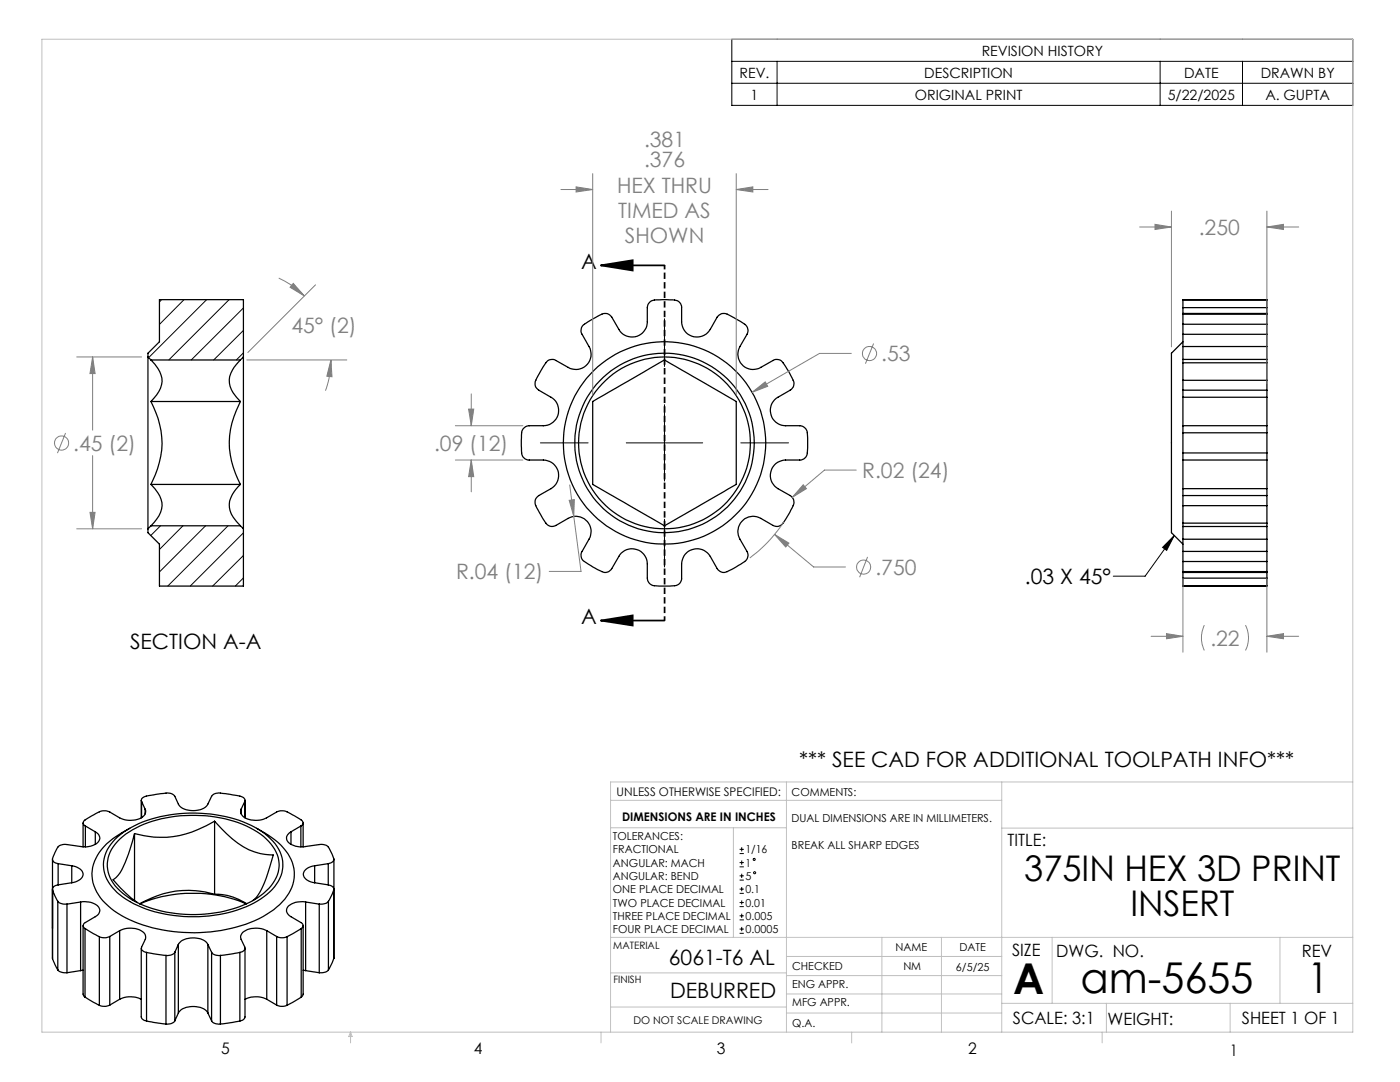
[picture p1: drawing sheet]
<svg xmlns="http://www.w3.org/2000/svg" width="279mm" height="216mm" viewBox="0 0 279 216" stroke-linecap="round" stroke-linejoin="round" font-family="sans-serif">
<g fill="none" stroke="#000" stroke-width=".25">
<path d="M236.1 59.9v1.5M236.1 59.9h16.7M252.8 59.9v1.5M29.5 71.2v34.3M29.5 71.2v-.7l2.3-2.3v-8.4h16.8v11.4M29.5 71.2l.6 .6M30.1 71.8a5.6 5.6 0 0 1 2.1 5 6.9 6.9 0 0 1-2.1 3.3M30.1 71.8h17.9M48 71.8a6 6 0 0 0-2.2 4.7 6.1 6.1 0 0 0 2.2 3.6M48.6 71.2v34.3M48.6 71.2l-.6 .6M116.4 64.9l1.5-1a7 7 0 0 1 3-1.4l.6 .2 .6 .6 1.4 2.4a3 3 0 0 0 3.4 1.5 3 3 0 0 0 2.3-3v-3.1a1.63 1.63 0 0 1 1.9-1.3h1a7.6 7.6 0 0 1 3.3 .3l.4 .5 .2 .5v3.1a3.1 3.1 0 0 0 2.3 3 3.1 3.1 0 0 0 3.4-1.5l1.6-2.6a1.64 1.64 0 0 1 2.3-.2l.9 .5a7.2 7.2 0 0 1 2.7 1.9l.1 .6-.1 .6-1.5 2.6a3 3 0 0 0 .5 3.7 3 3 0 0 0 3.6 .5l2.7-1.5a1.61 1.61 0 0 1 2.1 1l.5 .9a7 7 0 0 1 1.3 3l-.1 .6-.4 .4-2.6 1.6a3.1 3.1 0 0 0-1.4 3.4 3.1 3.1 0 0 0 2.9 2.2l3.1 .1a1.63 1.63 0 0 1 1.2 1.9l.1 1a7.6 7.6 0 0 1-.4 3.3l-.4 .4-.5 .2h-3.1a3.1 3.1 0 0 0-2.9 2.3 3.1 3.1 0 0 0 1.4 3.4l2.6 1.6a1.9 1.9 0 0 1-.1 2.7l-1.5 2.6a1.49 1.49 0 0 1-2 .4l-2.9-1.5a3 3 0 0 0-3.4 .8 3 3 0 0 0-.3 3.5l1.5 2.7a1.63 1.63 0 0 1-1 2l-.9 .6a7.8 7.8 0 0 1-3 1.3l-1-.5-1.6-2.7a3.1 3.1 0 0 0-3.4-1.4 3.1 3.1 0 0 0-2.3 2.9v3.1a1.64 1.64 0 0 1-1.9 1.3h-1a7.3 7.3 0 0 1-3.3-.3l-.4-.4-.2-.6v-3.1a3 3 0 0 0-2.3-2.9 3 3 0 0 0-3.4 1.4l-1.6 2.7a1.59 1.59 0 0 1-2.2 .1l-.9-.4a8.5 8.5 0 0 1-2.7-2l-.1-1.1 1.5-2.7a3 3 0 0 0-.4-3.7 3 3 0 0 0-3.7-.5l-2.7 1.6a1.63 1.63 0 0 1-2-1l-.6-.9a6.9 6.9 0 0 1-1.3-3.1l.1-.5 .6-.6 2.5-1.4a3.1 3.1 0 0 0 1.4-3.4 3.1 3.1 0 0 0-3-2.3h-3.1a1.64 1.64 0 0 1-1.2-1.9l-.1-1a7.3 7.3 0 0 1 .4-3.3l.4-.4 .5-.2 3.1-.1a3 3 0 0 0 3-2.2 3 3 0 0 0-1.4-3.4l-2.7-1.6a1.64 1.64 0 0 1-.2-2.3l.5-.9a7.9 7.9 0 0 1 2-2.7h1.1l2.7 1.5a3 3 0 0 0 3.7-.5 3 3 0 0 0 .4-3.7l-1.5-2.6v-.9z"/>
<path d="M236.1 75.9v2M236.1 72.4v3.5M236.1 79.3v5.6M236.1 71.7v.7M236.1 68.2l-2.3 2.3v35.8l2.3 2.3M236.1 69.1v2.6M236.1 64.7v2M236.1 62.7v2M236.1 62.5v.2M236.1 71.7h16.7M236.1 62.5h16.7M236.1 75.9h16.7"/>
<path d="M236.1 77.9h16.7M236.1 72.4h16.7M236.1 61.4v1.1M236.1 66.7v2.4M236.1 77.9v1.4M236.1 79.3h16.7M236.1 69.1h16.7M236.1 64.7h16.7M236.1 66.7h16.7M236.1 62.7h16.7M236.1 61.4h16.7M252.8 75.9v2"/>
<path d="M252.8 72.4v3.5M252.8 79.3v5.6M252.8 71.7v.7M252.8 69.1v2.6M252.8 64.7v2M252.8 62.7v2M252.8 62.5v.2M252.8 61.4v1.1M252.8 66.7v2.4M252.8 77.9v1.4M30.1 96.7a5.5 5.5 0 0 1 2.1 4.9 6.6 6.6 0 0 1-2.1 3.3M30.1 80.1a16.7 16.7 0 0 1 0 16.6"/>
<path d="M30.1 80.1h17.9M30.1 96.7h17.9M48 96.7a5.1 5.1 0 0 0-1.8 5.9l1.8 2.3M48 80.1a16.5 16.5 0 0 0 0 16.6M118.3 80.1l14.3-8.3 8.1 4.7 6.2 3.6v16.6l-14.3 8.2-14.3-8.2zM236.1 86.4v4M236.1 84.9v1.5M236.1 90.4v1.4M236.1 98.9v2M236.1 91.8v5.7M236.1 91.8h16.7M236.1 84.9h16.7"/>
<path d="M236.1 86.4h16.7M236.1 90.4h16.7M236.1 98.9h16.7M236.1 97.5h16.7M236.1 97.5v1.4M252.8 86.4v4M252.8 84.9v1.5M252.8 90.4v1.4M252.8 98.9v2M252.8 91.8v5.7M252.8 97.5v1.4M29.5 105.5v.8l2.3 2.3v8.3h16.8v-11.4"/>
<path d="M30.1 104.9h17.9M30.1 104.9l-.6 .6M48 104.9l.6 .6M236.1 100.9v3.5M236.1 104.4v.7M236.1 105.1v2.5M236.1 110v2M236.1 112v2.1M236.1 114.1v.1M236.1 115.4v1.5M236.1 116.9h16.7M236.1 105.1h16.7"/>
<path d="M236.1 114.2h16.7M236.1 100.9h16.7M236.1 104.4h16.7M236.1 107.6v2.4M236.1 114.2v1.2M236.1 107.6h16.7M236.1 110h16.7M236.1 112h16.7M236.1 114.1h16.7M236.1 115.4h16.7M252.8 100.9v3.5M252.8 104.4v.7"/>
<path d="M252.8 105.1v2.5M252.8 110v2M252.8 112v2.1M252.8 114.1v.1M252.8 115.4v1.5M252.8 107.6v2.4M252.8 114.2v1.2M28.2 159.7v3.5M28.3 159.9a.88 .88 0 0 1 .9-1l2-.4a5.8 5.8 0 0 1 3.2 0l.5 .4 .7 1.5a3.8 3.8 0 0 0 4.4 1.2l1.2-.7 1-2a1.93 1.93 0 0 1 2.3-.6l1.4 .2a5.2 5.2 0 0 1 2.8 .8l.2 .3v.3M28.3 159.9l.7 1.6M28.3 159.9v3.3M48.9 159.9l-.8 1.6"/>
<path d="M48.9 159.9v3.3M48.9 159.7v3.5M10.5 171.5v19.8l1 2.2M11.5 179.8a2.17 2.17 0 0 0 1.9 .6M11.5 179.8v13.7M11.6 176.6a.99 .99 0 0 0-1 .4 .99 .99 0 0 0 .1 1.2l.8 1.6M11.6 172.3l2.7 .5M11.6 172.3v4.3M14.3 172.8a2.16 2.16 0 0 1 2.3 1.8 2.3 2.3 0 0 1-2.3 1.5M14.3 176.1l-2.7 .5M14.3 172.8v3.3M16.1 180a3.4 3.4 0 0 1 3.8 1.4v.5l-.4 .6-2.5 1.6a.66 .66 0 0 0-.4 .6 .66 .66 0 0 0 .4 .6"/>
<path d="M16.1 180l-2.7 .4M16.1 180v13.7M16.6 164.2v4.8M17 164.8l2 1.2M17 164.8v4.2M19 166a1.33 1.33 0 0 1 .9 1.3 1.33 1.33 0 0 1-1.1 1.3l-.7 .2-1.6 .2-3.1-.5a1.85 1.85 0 0 0-2.3 1.4 2.45 2.45 0 0 0-.5 1.9l.3 .3 .7 .2M19 166v2.5M23 167.5a20.2 20.2 0 0 1 11.9-5 27.5 27.5 0 0 1 16.7 3 9.2 9.2 0 0 1 4.8 6.3 7.7 7.7 0 0 1-3.7 7.1 25.1 25.1 0 0 1-17.1 3.9 21.6 21.6 0 0 1-12.2-4.7 6.9 6.9 0 0 1-2-8.5zM24 167.4a22.1 22.1 0 0 1 15.1-4.7 21.7 21.7 0 0 1 14 4.7 6.6 6.6 0 0 1 2.3 7.2 11.7 11.7 0 0 1-7 6.1 27.1 27.1 0 0 1-22-1.1 9.9 9.9 0 0 1-4.8-5.6 6.7 6.7 0 0 1 2.4-6.6zM25.9 165.3a14.6 14.6 0 0 0-6.7 5.9 7.5 7.5 0 0 0 1.8 9 22.1 22.1 0 0 0 12.5 5.5 30.5 30.5 0 0 0 19.7-3.2 10.3 10.3 0 0 0 5.5-7.3 8.9 8.9 0 0 0-4.4-8.1l-3.1-1.8M26.8 166.3a26.4 26.4 0 0 1-3.2 8.3l-1 .9 .7 .9a24.6 24.6 0 0 0 4.1 3.7M26.8 166.3v13.4"/>
<path d="M29 161.5a1.62 1.62 0 0 1-1.6 2 4.9 4.9 0 0 1-3.5-.3l-2-1.2a2.92 2.92 0 0 0-3.2 .6 4.9 4.9 0 0 0-2.1 1.5l.1 .5 .3 .2M29 161.5v.9M42.8 163.9a20 20 0 0 0 8 6.1l2.2 .5 1.5 .1a28.5 28.5 0 0 1-3 8l-1.1 1.1M42.8 163.9a19.3 19.3 0 0 1-16 2.4M42.8 178.4a18.5 18.5 0 0 0-14.9 1.9M42.8 178.4a11 11 0 0 1 6.4 1.9M42.8 163.9v14.5M48.1 161.5a1.67 1.67 0 0 0 1.6 2 4.9 4.9 0 0 0 3.5-.3l2-1.2a2.87 2.87 0 0 1 3.2 .6 4.9 4.9 0 0 1 2.1 1.5v.3l-.5 .4M48.1 161.5v.9M58.1 166a1.34 1.34 0 0 0-.9 1.3 1.34 1.34 0 0 0 1 1.3l1.1 .3 1.3 .1 3.1-.5a1.81 1.81 0 0 1 2.3 1.4 2.76 2.76 0 0 1 .5 1.9l-.3 .3-.7 .2M58.1 166v2.5M60 164.8l-1.9 1.2"/>
<path d="M60 164.8v4.2M60.5 164.2v4.8M61 180a3.5 3.5 0 0 0-3.8 1.4l.1 .7 .5 .6 2.2 1.4a.64 .64 0 0 1 .5 .6 .64 .64 0 0 1-.4 .6M61 180l2.7 .4M61 180v13.7M62.8 172.8a2.16 2.16 0 0 0-2.3 1.8 2.3 2.3 0 0 0 2.3 1.5M62.8 176.1l2.7 .5M62.8 172.8v3.3M65.5 176.6a1.01 1.01 0 0 1 1.1 1M65.5 172.3l-2.7 .5M65.5 172.3v4.3M65.5 179.8a2.07 2.07 0 0 1-1.8 .6"/>
<path d="M65.5 179.8v13.7M66.6 177.6l-1.1 2.2M66.6 177.6v13.7M66.6 171.5v19.8M11.5 193.5a2.17 2.17 0 0 0 1.9 .6M13.4 180.4v13.7M16.1 193.7l-2.7 .4M16.6 184.7v13.7l.4 .6M16.6 193.6l-.5 .1M17 185.3l2.8 1.6M17 199l2.8 1.6M17 185.3v13.7"/>
<path d="M19.8 186.9v13.7M21.9 186.9a2.47 2.47 0 0 1-2.1 0M21.9 186.9v13.7M23.9 185.7a4.5 4.5 0 0 1 4.9 .5l.3 1-.8 1.8a.88 .88 0 0 0 .9 1M23.9 199.4a4.8 4.8 0 0 1 4.3 0M23.9 185.7l-2 1.2M23.9 185.7v13.7M23.9 199.4l-2 1.2M27.9 180.4a27.6 27.6 0 0 1 21.2 0M28.2 189.2v13.7l.3 .5 .7 .3M29.2 190l3.9 .6M29.2 190v13.7"/>
<path d="M33.1 190.6v13.7M34.9 190a1.73 1.73 0 0 1-1.8 .6M34.9 190v13.7M35.6 188.5a3.8 3.8 0 0 1 4.4-1.2l.9 .5 .6 .7M35.6 188.5l-.7 1.5M35.6 188.5v13.6M41.5 188.5l.7 1.5M41.5 188.5v13.6M42.2 190a1.73 1.73 0 0 0 1.8 .6M42.2 190v13.7M44 190.6v13.7M47.9 190l-3.9 .6"/>
<path d="M47.9 190v13.7M48.9 189.2v13.8l-.3 .4-.7 .3M53.2 185.7a4.5 4.5 0 0 0-4.9 .5l-.3 .5v.5l.9 1.8a.93 .93 0 0 1-1 1M53.2 199.4a4.8 4.8 0 0 0-4.3 0M53.2 185.7l2 1.2M53.2 185.7v13.7M53.2 199.4l2 1.2M55.2 186.9a2.47 2.47 0 0 0 2.1 0M55.2 186.9v13.7M57.3 186.9v13.7M60.1 185.3l-2.8 1.6M60.1 199l-2.8 1.6"/>
<path d="M60.1 185.3v13.7M60.5 184.7v13.7l-.4 .6M60.5 193.6l.5 .1M61 193.7l2.7 .4M63.7 180.4v13.7M65.5 193.5a2.07 2.07 0 0 1-1.8 .6M66.6 191.3l-1.1 2.2M21.9 200.6a2.47 2.47 0 0 1-2.1 0M29.2 203.7l3.9 .6M34.9 203.7a1.73 1.73 0 0 1-1.8 .6M35.6 202.1a3.8 3.8 0 0 1 4.4-1.1l.9 .5 .6 .6M35.6 202.1l-.7 1.6"/>
<path d="M41.5 202.1l.7 1.6M42.2 203.7a1.73 1.73 0 0 0 1.8 .6M47.9 203.7l-3.9 .6M55.2 200.6a2.47 2.47 0 0 0 2.1 0"/>
<circle cx="132.6" cy="88.4" r="17.1"/>
<circle cx="132.6" cy="88.4" r="17.9"/>
<circle cx="132.6" cy="88.4" r="20.2"/>
</g>
<g fill="none" stroke="#000" stroke-width=".2">
<path d="M146 7.8h124v13.2h-124zM146 12.2h124M146 16.6h124M155.1 12.2v8.8M231.5 12.2v8.8M248 12.2v8.8M32.2 59.8l-.4 .5M36.7 59.8l-4.9 4.9M41.2 59.8l-11.5 11.6M45.7 59.8l-12 12M48.6 61.5l-10.4 10.3M48.6 65.9l-5.9 5.9"/>
<path d="M48.6 70.4l-1.4 1.4M132.6 63.6v9.5M107.8 88.4h9.6M125 88.4h15.2M132.6 80.8v15.2M147.8 88.4h9.6M32 104.9l-1.9 2M36.5 104.9l-4.7 4.7M41 104.9l-9.2 9.2M45.5 104.9l-12 12M48.6 106.3l-10.6 10.6M48.6 110.8l-6.2 6.1"/>
<path d="M48.6 115.3l-1.6 1.6M132.6 103.6v9.5M234.4 106.9l-1.6 2.9-.8-.6zM234.4 106.9l-5.9 8.1h-6.3M147.6 170.3h.8M147.6 169.5h.8M147.6 173h.8M147.6 172.1h.8M147.6 175.6h.8M147.6 174.8h.8M147.6 178.3h.8M147.6 177.4h.8"/>
<path d="M148 169.1v.8M148 171.7v.8M148 174.3v.9M148 177v.8M148 179.7v.8M147.6 180.9h.8M147.6 180.1h.8M147.6 183.6h.8M147.6 182.7h.8M147.6 186.2h.8M147.6 185.4h.8M148 182.3v.9"/>
<path d="M148 185v.8"/>
<circle cx="150.5" cy="171.5" r=".21"/>
<circle cx="150.6" cy="174.2" r=".21"/>
</g>
<g fill="none" stroke="#808080" stroke-width=".2">
<path d="M111.9 37.8h6.4M115 37.3l3.3 .5-3.3 .5zM118.3 34.6v44.2M146.9 34.6v44.2M146.9 37.8h6.4M146.9 37.8l3.3-.5v1zM55.6 55.5a17.6 17.6 0 0 1 5.1 3.6M58.5 56.6l2.2 2.5-2.8-1.8zM63 56.8l-13.5 13.5M227.4 45.3h6.4M230.5 44.8l3.3 .5-3.3 .5zM233.8 42.1v27.1"/>
<path d="M252.8 42.1v34.5M252.8 45.3h6.4M252.8 45.3l3.4-.5v1zM15.3 71.2h13M18.5 71.2v14.6M18.5 71.2l.5 3.3h-1zM49.2 71.8h20M66 71.8l.3 3.4-1.1-.1zM66 71.8a17.9 17.9 0 0 1-1.1 6.2M94.1 78.6v6.3M150.1 78.3l2.6-2.1 .5 .9zM169.9 70.5h-6.4l-13.4 7.8"/>
<path d="M174.3 68.5l-1.6 4.1M13.1 86.4l-1.6 4M18.5 90.9v14.6M90.9 84.9h13.5M90.9 91.8h13.5M93.5 81.6h1l-.4 3.3zM94.1 91.8v6.3M94.1 91.8l.4 3.3h-1zM113.6 99.8l1-.1-.1 3.3zM113.7 96.8l.8 6.2M160.3 96.7l.6 .8-2.8 1.7zM170.9 93.8h-6.4l-6.4 5.4"/>
<path d="M15.3 105.5h13M18 102.2h1l-.5 3.3zM114.5 103l1.5 11h-6.4M154.6 106.6l7.8 6.5h6.3M154.6 106.6l2.8 1.8-.6 .7zM156.5 104.1l-.5 .6a28.3 28.3 0 0 1-6.4 6.6M173.1 111.1l-1.5 4.1M236.1 115.3v14.8M252.8 115.3v14.8M229.7 127h6.4M232.8 126.4l3.3 .6-3.3 .5zM240.3 124.7a5.9 5.9 0 0 0 0 5.1"/>
<path d="M248.6 124.7a5.6 5.6 0 0 1 0 5.1M252.8 127h6.4M252.8 127l3.4-.6v1.1z"/>
<circle cx="173.5" cy="70.5" r="1.42"/>
<circle cx="12.3" cy="88.4" r="1.41"/>
<circle cx="172.4" cy="113.2" r="1.42"/>
</g>
<path d="M119.9 53h12.7M119.9 53l6.4-1.1v2.1zM119.9 123.8h12.7M119.9 123.8l6.4-1v2z" fill="none" stroke="#000" stroke-width=".35"/>
<path d="M132.6 52.9v70.9" fill="none" stroke="#000" stroke-width=".35" stroke-dasharray="1.3 .6" stroke-dashoffset=".4" stroke-linecap="butt"/>
<g fill="none" stroke="#c0c0c0" stroke-width=".2">
<path d="M8.4 7.8h261.6v198.2h-261.6zM121.8 159.7h78.1M157 156v49.9M199.9 156v50M270 156h-148.2v49.9M121.8 165.2h35.2M146.4 165.2v21.8M199.9 165.2h70.1M121.8 187h148.2M121.8 194.1h35.2M157 194.7h42.9M157 190.9h42.9"/>
<path d="M157 198.3h42.9M176 187v19M187.9 187v19M210 187v13.2M255.4 187v13.2M70 206v2.1M70 206l.3 .8h-.7zM119.9 206v2.1M121.8 200.9h35.2M157 202.1h42.9M170 206v2.1M199.9 200.2h70.1"/>
<path d="M220 206v2.1M220.8 200.2v5.8M245.5 200.2v5.8"/>
</g>
<g fill="#000">
<path d="M234.4 106.9l-1.6 2.9-.8-.6z"/>
<path d="M119.9 53l6.4-1.1v2.1zM119.9 123.8l6.4-1v2z"/>
</g>
<path d="M93.5 81.6h1l-.4 3.3zM94.1 91.8l.4 3.3h-1zM115 37.3l3.3 .5-3.3 .5zM146.9 37.8l3.3-.5v1zM150.1 78.3l3.1-1.2-.5-.9zM154.6 106.6l2.2 2.5 .6-.7zM160.3 96.7l-2.2 2.5 2.8-1.7zM113.6 99.8l.9 3.2 .1-3.3zM252.8 45.3l3.4-.5v1zM230.5 44.8l3.3 .5-3.3 .5zM232.8 126.4l3.3 .6-3.3 .5zM252.8 127l3.4-.6v1.1zM18.5 71.2l.5 3.3h-1zM18 102.2h1l-.5 3.3zM66 71.8l.3 3.4-1.1-.1zM58.5 56.6l2.2 2.5-2.8-1.8z" fill="#808080"/>
<g font-size="8.5">
<text x="202.2" y="198.3">A</text>
<text x="215.6" y="198.1">am-5655</text>
<text x="260.9" y="198.1">1</text>
</g>
<g font-size="7.1">
<text x="204.4" y="175.8">375IN HEX 3D PRINT</text>
<text x="225.6" y="182.8">INSERT</text>
</g>
<g font-size="4.2" fill="#808080">
<text x="128.5" y="29.3">.381</text>
<text x="128.5" y="33.4">.376</text>
<text x="123.2" y="38.5">HEX THRU</text>
<text x="123.4" y="43.5">TIMED AS</text>
<text x="239.2" y="46.9">.250</text>
<text x="124.7" y="48.5">SHOWN</text>
<text x="58.2" y="66.5">45° (2)</text>
<text x="175.9" y="72.1">.53</text>
<text x="14.6" y="89.9">.45 (2)</text>
<text x="86.6" y="90">.09 (12)</text>
<text x="172.1" y="95.4">R.02 (24)</text>
<text x="91" y="115.6">R.04 (12)</text>
<text x="174.7" y="114.7">.750</text>
<text x="241.6" y="128.9">.22</text>
</g>
<g font-size="4.2">
<text x="116" y="53.7">A</text>
<text x="204.6" y="116.5">.03 X 45°</text>
<text x="116" y="124.6">A</text>
<text x="25.9" y="129.4">SECTION A-A</text>
<text x="159.5" y="153">*** SEE CAD FOR ADDITIONAL TOOLPATH INFO***</text>
<text x="133.5" y="192.6">6061-T6 AL</text>
<text x="133.7" y="199.1">DEBURRED</text>
</g>
<g font-size="3.4">
<text x="201.1" y="168.8">TITLE:</text>
<text x="202" y="190.8">SIZE</text>
<text x="210.8" y="190.9">DWG. NO.</text>
<text x="259.8" y="191">REV</text>
<text x="202.1" y="204.4">SCALE: 3:1</text>
<text x="221" y="204.5">WEIGHT:</text>
<text x="247.8" y="204.4">SHEET 1 OF 1</text>
</g>
<g font-size="3.2">
<text x="44.2" y="210.4">5</text>
<text x="94.6" y="210.3">4</text>
<text x="143.1" y="210.4">3</text>
<text x="193.2" y="210.3">2</text>
<text x="245.4" y="210.6">1</text>
</g>
<g font-size="2.8">
<text x="195.9" y="11.1">REVISION HISTORY</text>
<text x="147.6" y="15.5">REV.</text>
<text x="184.5" y="15.5">DESCRIPTION</text>
<text x="236.3" y="15.5">DATE</text>
<text x="251.6" y="15.5">DRAWN BY</text>
<text x="149.8" y="19.9">1</text>
<text x="182.6" y="19.9">ORIGINAL PRINT</text>
<text x="233.1" y="19.9">5/22/2025</text>
<text x="252.5" y="19.9">A. GUPTA</text>
</g>
<g font-size="2.4">
<text x="123.1" y="158.9">UNLESS OTHERWISE SPECIFIED:</text>
<text x="124.1" y="163.8">DIMENSIONS ARE IN INCHES</text>
</g>
<g font-size="2.2">
<text x="158" y="158.8">COMMENTS:</text>
<text x="122.3" y="167.6">TOLERANCES:</text>
<text x="158" y="164.1">DUAL DIMENSIONS ARE IN MILLIMETERS.</text>
<text x="122.3" y="170.3">FRACTIONAL</text>
<text x="122.3" y="172.9">ANGULAR: MACH</text>
<text x="148.8" y="170.3">1/16</text>
<text x="148.8" y="172.9">1</text>
<text x="158" y="169.4">BREAK ALL SHARP EDGES</text>
<text x="122.3" y="175.6">ANGULAR: BEND</text>
<text x="122.3" y="178.2">ONE PLACE DECIMAL</text>
<text x="148.8" y="175.6">5</text>
<text x="148.8" y="178.2">0.1</text>
<text x="122.3" y="180.9">TWO PLACE DECIMAL</text>
<text x="122.3" y="183.5">THREE PLACE DECIMAL</text>
<text x="148.8" y="180.9">0.01</text>
<text x="148.8" y="183.5">0.005</text>
<text x="122.3" y="186.2">FOUR PLACE DECIMAL</text>
<text x="148.8" y="186.2">0.0005</text>
<text x="178.7" y="189.7">NAME</text>
<text x="191.5" y="189.7">DATE</text>
<text x="158.1" y="197.2">ENG APPR.</text>
<text x="158.1" y="193.5">CHECKED</text>
<text x="180.3" y="193.6">NM</text>
<text x="190.8" y="193.8">6/5/25</text>
<text x="158.1" y="200.8">MFG APPR.</text>
<text x="158.1" y="204.9">Q.A.</text>
</g>
<text font-size="2.1" x="126.4" y="204.3">DO NOT SCALE DRAWING</text>
<g font-size="2">
<text x="122.4" y="189.4">MATERIAL</text>
<text x="122.4" y="196.2">FINISH</text>
</g>
</svg>
